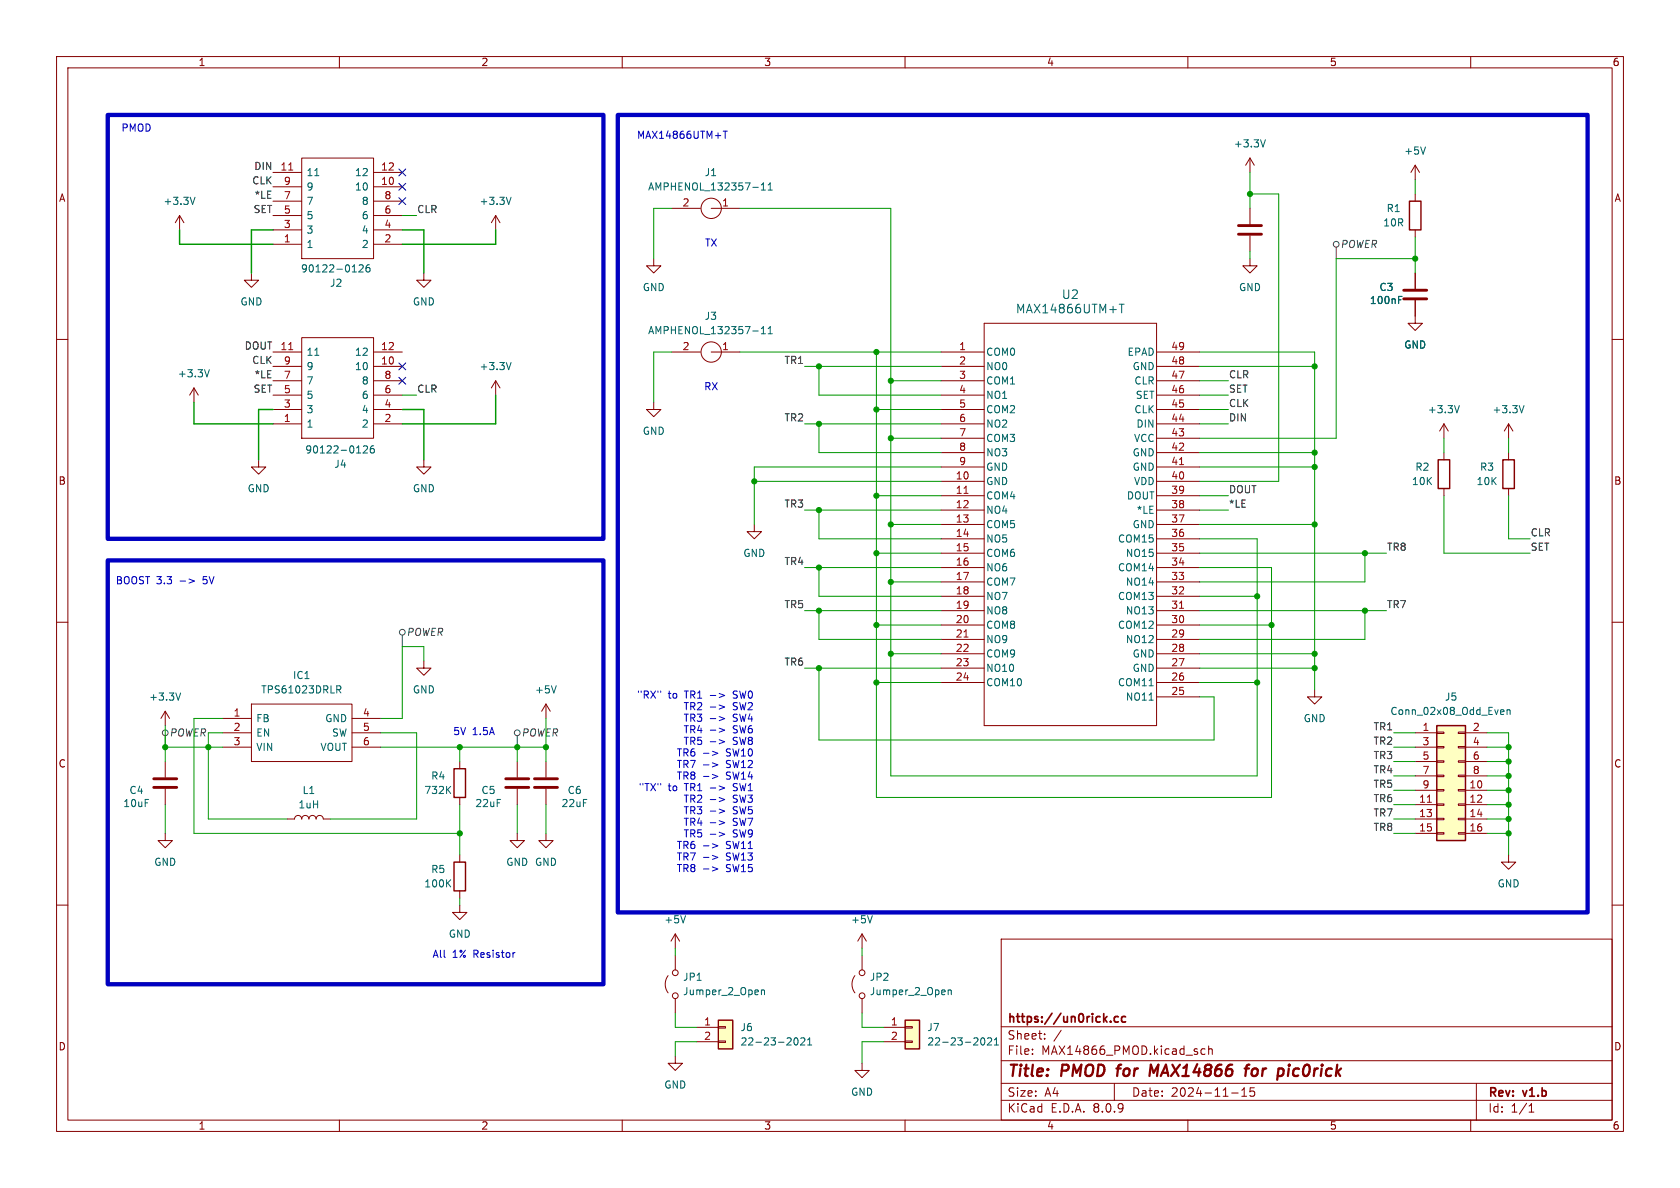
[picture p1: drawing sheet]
<svg xmlns="http://www.w3.org/2000/svg" width="297mm" height="210mm" viewBox="0 0 297 210" stroke-linecap="round" stroke-linejoin="round" font-family="sans-serif">
<g fill="none" stroke="#840000" stroke-width=".18">
<path d="M10 10h277v190h-277zM12 12h273v186h-273zM60 10v2M110 10v2M160 10v2M210 10v2M260 10v2M118.7 36.8h5.1M125.7 36.8h5.1M221 27.9v2.6M221 36.8v2.8M221 27.9l.7 1.3"/>
<path d="M221 27.9l-.8 1.3M115.6 45.7v1.3h1.2l-1.2 1.3-1.3-1.3h1.3M174 57.2h30.5v71.1h-30.5zM221 45.7v1.3h1.2l-1.2 1.3-1.3-1.3h1.3M221 41.7v2.8M250.2 53.1v4.1h1.3l-1.3 1.2-1.3-1.2h1.3M250.2 48.3v2.8M10 60h2M115.6 71.1v1.3h1.2l-1.2 1.3-1.3-1.3h1.3M166.4 62.2h7.6M166.4 64.8h7.6M166.4 67.3h7.6"/>
<path d="M166.4 69.9h7.6M166.4 77.5h7.6M166.4 74.9h7.6M166.4 72.4h7.6M204.5 62.2h7.6M204.5 64.8h7.6M204.5 67.3h7.6M204.5 69.9h7.6M204.5 77.5h7.6M204.5 74.9h7.6M204.5 72.4h7.6M255.3 74.9l.7 1.3"/>
<path d="M255.3 74.9v2.6M255.3 74.9l-.8 1.3M266.7 74.9l.8 1.3M266.7 74.9v2.6M266.7 74.9l-.8 1.3M285 60h2M133.3 92.7v1.3h1.3l-1.3 1.3-1.2-1.3h1.2M166.4 85.1h7.6M166.4 87.6h7.6M166.4 90.2h7.6M166.4 92.7h7.6M166.4 95.3h7.6"/>
<path d="M166.4 97.8h7.6M166.4 82.6h7.6M166.4 80h7.6M204.5 85.1h7.6M204.5 87.6h7.6M204.5 90.2h7.6M204.5 92.7h7.6M204.5 95.3h7.6M204.5 97.8h7.6M204.5 82.6h7.6M204.5 80h7.6M10 110h2"/>
<path d="M166.4 100.3h7.6M166.4 102.9h7.6M166.4 105.4h7.6M166.4 108h7.6M166.4 110.5h7.6M166.4 113h7.6M166.4 115.6h7.6M166.4 118.1h7.6M204.5 100.3h7.6M204.5 102.9h7.6M204.5 105.4h7.6M204.5 108h7.6"/>
<path d="M204.5 110.5h7.6M204.5 113h7.6M204.5 115.6h7.6M204.5 118.1h7.6M285 110h2M166.4 120.7h7.6M204.5 120.7h7.6M204.5 123.2h7.6M232.4 121.9v1.3h1.3l-1.3 1.3-1.3-1.3h1.3M10 160h2M151.1 172.5a2.54 2.54 0 0 0 0 3M152.4 168.9v2.6"/>
<path d="M152.4 176.5v2.6M177 166h108v32h-108zM285 160h2M60 198v2M110 198v2M152.4 188v1.2h1.3l-1.3 1.3-1.3-1.3h1.3M160 198v2M177 194.5h108M177 191.5h108M177 187.5h108M177 181.5h108M182.5 186.3v.1"/>
<path d="M182.5 185.5v.1M184.7 183.6v.1M184.7 182.8v.1M187.6 182.1l-1.3 2M197 191.5v3M210 198v2M213 185.5l-.4-.1-.3 .3v.4l.2 .2h.5M213.7 185.5l.2-.1 .3 .1 .1 .9M213.7 184.9v1.5M217.7 193.2h1.2M219.5 193.8h.9M219.5 192.7l.5-.4v1.5"/>
<path d="M221.7 192.3h-.7v.7l.2-.1h.5l.1 .3-.1 .5-.2 .1-.5-.1M260 198v2M261 191.5v6.5M270.3 196.6h.9M270.3 195.5l.4-.4v1.5"/>
<circle cx="125.7" cy="36.8" r="1.8"/>
<circle cx="152.4" cy="176" r=".51"/>
<circle cx="152.4" cy="172" r=".51"/>
</g>
<path d="M197.4 188.9h.7M197.7 188.5l-.2 1.7M204.8 188.2l-.9 1.4-.4-1.4-.3 2M220 188.9h.8M220.9 188.2l-.4 .1-.1 .2-.2 1.7M222 188.9a.62 .62 0 0 0-.7 .4v.7a.52 .52 0 0 0 .8 .1M227.8 188.9l-.1 1.3M227.9 188.2v.2M227.9 188.2l-.1 .1 .1 .1M227.9 188.2l.1 .1-.1 .1" fill="none" stroke="#840000" stroke-width=".4"/>
<path d="M197.7 179.8l-.4-.1-.3 .3v.4l.1 .2h.6M199 179.8l-.4-.1-.3 .3v.4l.1 .2h.6M196.3 180.5v.2" fill="none" stroke="#840000" stroke-width=".3"/>
<g fill="none" stroke="#006464" stroke-width=".18">
<path d="M134.6 33.6h.7M134.6 32.7l.4-.4v1.3M135.8 33.6h.7M135.8 32.7l.4-.4v1.3M223.7 24.7l-.4 1.3M197.9 53.8h.8M198.3 53.8v1.5M247.3 53h.4M247.3 52.4h.6M258 71.7l-.4 1.3M269.4 71.7l-.4 1.3M203.1 123.8h.8"/>
<path d="M167.6 175v.8M167.6 175.1l.2-.1 .3 .1 .1 .7"/>
</g>
<path d="M218.9 39.9h4.1M218.9 41.4h4.1M248.2 51.3h4M248.2 52.8h4" fill="none" stroke="#840000" stroke-width=".51"/>
<path d="M170.4 87.2h.7M208.5 82.1h.7M170.4 112.6h.7M208.5 107.5h.7" fill="none" stroke="#a90000" stroke-width=".18"/>
<path d="M160 180.3h2.6v5.1h-2.6z" fill="#ffffc2"/>
<g fill="none" stroke="#840000" stroke-width=".18">
<path d="M250.2 29.2v2.6M250.2 34.3v1.3M250.2 29.2l-.8 1.3M250.2 29.2l.8 1.3M250.2 40.6v1.3M118.7 62.2h5.1M125.7 62.2h5.1M255.3 80v1.3M255.3 86.4v1.2M266.7 80v1.3M266.7 86.4v1.2M156.2 181.6h3.8"/>
<path d="M156.2 184.2h3.8M160 184h1.3v.3h-1.3zM160 181.5h1.3v.2h-1.3z"/>
<circle cx="125.7" cy="62.2" r="1.8"/>
</g>
<path d="M249.2 35.6h2v5h-2zM254.3 81.3h2v5.1h-2zM265.7 81.3h2v5.1h-2zM160 180.3h2.6v5.1h-2.6z" fill="none" stroke="#840000" stroke-width=".25"/>
<path d="M252 26l-.4 1.2M134.6 59h.7M134.6 58.1l.4-.4v1.3M135.8 59h.7M135.8 58.1l.4-.4v1.3M173.6 183.5h.1a.68 .68 0 0 1 .4 .6 .68 .68 0 0 1-.4 .6 .84 .84 0 0 1-.1-1.2zM174.6 183.6l.5-.1 .2 .3-.8 .9h.8M175.8 184.7h.7M175.8 183.8l.4-.3v1.2" fill="none" stroke="#006464" stroke-width=".18"/>
<path d="M254 128.3h5.1v20.3h-5.1z" fill="#ffffc2"/>
<g fill="none" stroke="#840000" stroke-width=".18">
<path d="M81.3 134.6v1.3M91.4 134.6v2.8M91.4 139.4v2.8M250.2 129.5h3.8M250.2 139.7h3.8M250.2 132.1h3.8M250.2 134.6h3.8M250.2 137.2h3.8M254 139.6h1.3v.2h-1.3zM254 137h1.3v.3h-1.3zM254 134.5h1.3v.2h-1.3zM254 132h1.3v.2h-1.3z"/>
<path d="M254 129.4h1.3v.3h-1.3zM257.8 139.6h1.3v.2h-1.3zM257.8 137h1.3v.3h-1.3zM257.8 134.5h1.3v.2h-1.3zM257.8 132h1.3v.2h-1.3zM257.8 129.4h1.3v.3h-1.3zM259.1 129.5h3.8M259.1 139.7h3.8M259.1 132.1h3.8M259.1 134.6h3.8M259.1 137.2h3.8M81.3 141v1.2"/>
<path d="M91.4 147.3v1.3h1.3l-1.3 1.3-1.2-1.3h1.2M250.2 142.2h3.8M250.2 144.8h3.8M250.2 147.3h3.8M254 147.2h1.3v.2h-1.3zM254 144.7h1.3v.2h-1.3zM254 142.1h1.3v.3h-1.3zM257.8 147.2h1.3v.2h-1.3zM257.8 144.7h1.3v.2h-1.3zM257.8 142.1h1.3v.3h-1.3zM259.1 142.2h3.8M259.1 144.8h3.8"/>
<path d="M259.1 147.3h3.8M266.7 151.1v1.3h1.3l-1.3 1.3-1.3-1.3h1.3M81.3 160v1.3h1.2l-1.2 1.3-1.3-1.3h1.3"/>
</g>
<path d="M80.3 135.9h2v5.1h-2zM254 128.3h5.1v20.3h-5.1z" fill="none" stroke="#840000" stroke-width=".25"/>
<path d="M252.3 141.8h.8" fill="none" stroke="#a90000" stroke-width=".18"/>
<path d="M79.1 139.6l.6 .7M79.7 139l-.7 .7M265.5 125.5h.3l.1 .3-.6 .1M265.8 126.2l-.3 .1M266.4 125.6l.2-.1h.3l.1 .8M266.4 125.5v.8" fill="none" stroke="#006464" stroke-width=".18"/>
<path d="M89.4 137.7h4.1M89.4 139.2h4.1" fill="none" stroke="#840000" stroke-width=".51"/>
<path d="M127 180.3h2.5v5.1h-2.5z" fill="#ffffc2"/>
<g fill="none" stroke="#840000" stroke-width=".18">
<path d="M31.7 38.1l-.7 1.3M31.7 38.1v2.5M31.7 38.1l.8 1.3M48.3 33h5M48.3 30.5h5M48.3 38.1h5M48.3 35.6h5M53.3 27.9h12.7v17.8h-12.7zM66 33h5.1M66 30.5h5.1M66 38.1h5.1M66 35.6h5.1"/>
<path d="M87.6 38.1l.8 1.3M87.6 38.1v2.5M87.6 38.1l-.7 1.3M44.4 48.3v1.2h1.3l-1.3 1.3-1.2-1.3h1.2M48.3 43.2h5M48.3 40.6h5M53.3 59.7h12.7v17.8h-12.7zM66 43.2h5.1M66 40.6h5.1M74.9 48.3v1.2h-1.2l1.2 1.3 1.3-1.3h-1.3M250.2 48.3v2.8M250.2 53.1v2.8"/>
<path d="M34.3 68.6l-.8 1.3M34.3 68.6v2.5M34.3 68.6l.8 1.3M48.3 74.9h5M48.3 64.8h5M48.3 62.2h5M48.3 72.4h5M48.3 69.9h5M48.3 67.3h5M66 74.9h5.1M66 64.8h5.1M66 62.2h5.1"/>
<path d="M66 72.4h5.1M66 69.9h5.1M66 67.3h5.1M87.6 67.3v2.6M87.6 67.3l-.7 1.3M87.6 67.3l.8 1.3M45.7 81.3v1.3h1.3l-1.3 1.2-1.3-1.2h1.3M74.9 81.3v1.3h1.3l-1.3 1.2-1.2-1.2h1.2M74.9 116.8v1.3h1.3l-1.3 1.3-1.2-1.3h1.2M29.2 125.7v2.6M29.2 134.6v2.8M29.2 139.4v2.8"/>
<path d="M29.2 125.7l-.8 1.3M29.2 125.7l.8 1.3M39.4 127h5M39.4 129.5h5M39.4 132.1h5M44.4 124.5h17.8v10.1h-17.8zM62.2 127h5.1M62.2 129.5h5.1M62.2 132.1h5.1M96.5 124.5v2.5M96.5 134.6v2.8M96.5 139.4v2.8"/>
<path d="M96.5 124.5l-.7 1.2M96.5 124.5l.8 1.2M29.2 147.3v1.3h1.3l-1.3 1.3-1.3-1.3h1.3M50.8 144.8h1.3a.64 .64 0 0 1 .6-.7 .64 .64 0 0 1 .6 .7 .64 .64 0 0 1 .7-.7 .64 .64 0 0 1 .6 .7 .64 .64 0 0 1 .6-.7 .64 .64 0 0 1 .7 .7 .64 .64 0 0 1 .6-.7 .64 .64 0 0 1 .6 .7h1.3M81.3 151.1v1.3M81.3 157.5v1.3M96.5 147.3v1.3h-1.3l1.3 1.3 1.3-1.3h-1.3M118.1 172.5a2.54 2.54 0 0 0 0 3M119.4 165.1v2.5M119.4 168.9v2.6M119.4 176.5v2.6M119.4 165.1l-.8 1.3"/>
<path d="M119.4 165.1l.7 1.3M152.4 165.1l-.8 1.3M152.4 165.1v2.5M152.4 165.1l.8 1.3M119.4 186.7v1.3h1.2l-1.2 1.2-1.3-1.2h1.3M123.2 181.6h3.8M123.2 184.2h3.8M127 184h1.3v.3h-1.3zM127 181.5h1.3v.2h-1.3z"/>
<circle cx="119.4" cy="172" r=".51"/>
<circle cx="119.4" cy="176" r=".51"/>
</g>
<path d="M80.3 152.4h2v5.1h-2zM127 180.3h2.5v5.1h-2.5z" fill="none" stroke="#840000" stroke-width=".25"/>
<g fill="none" stroke="#006464" stroke-width=".18">
<path d="M34.5 34.9l-.5 1.2M55.7 31.1h.7M90.4 34.9l-.5 1.2M63.5 46.9l.5-.1 .2 .4-.8 .9h.8M65.3 46.8l-.4 .1a.86 .86 0 0 0 0 1.2l.5-.1v-.5l-.2-.2h-.3l-.2 .2M247.3 53h.4M247.3 52.4h.6M37 65.3l-.4 1.3M55.7 62.8h.7M64.2 78.9l.5-.1 .3 .4-.8 .9h.8M66.1 78.8l-.4 .1a.86 .86 0 0 0 0 1.2l.4-.1 .1-.5-.3-.2h-.2l-.2 .2M90.4 64.1l-.5 1.2"/>
<path d="M31.9 122.5l-.4 1.3M59.5 121.2h.5l.3 .3-.2 .3-.6 .1M59.8 121.9l.5 .6M98.3 121.2l-.4 1.3M79.1 156.1l.6 .7M79.7 155.5l-.7 .7M121.2 161.9l-.4 1.2M134.6 175v.8M134.6 175.1l.2-.1 .3 .1 .1 .7M154.2 161.9l-.4 1.2M140.5 183.6l.2-.1a.68 .68 0 0 1 .4 .6 .68 .68 0 0 1-.4 .6l-.2-.1-.1-.4zM141.6 183.6l.4-.1 .3 .3-.8 .9h.8"/>
<path d="M142.8 184.7h.7M142.8 183.8l.3-.3v1.2"/>
</g>
<path d="M27.2 137.7h4M27.2 139.2h4M94.5 137.7h4.1M94.5 139.2h4.1" fill="none" stroke="#840000" stroke-width=".51"/>
<path d="M51 30.1h.8M51 61.8h.8" fill="none" stroke="#a90000" stroke-width=".18"/>
<g fill="none" stroke="#484848" stroke-width=".18">
<path d="M236.2 43.7v2M71.1 112.3v2M29.2 130v2.1M91.4 130v2.1"/>
<circle cx="236.2" cy="43.2" r=".51"/>
<circle cx="71.1" cy="111.8" r=".51"/>
<circle cx="29.2" cy="129.5" r=".51"/>
<circle cx="91.4" cy="129.5" r=".51"/>
</g>
<g fill="none" stroke="#0000c2" stroke-width=".18">
<path d="M127.8 23.2h.8M128.2 23.2v1.3M31.8 102.7h1M33.4 102.4l1 .3-1 .4M116.8 122.2v.2M124.4 133.2h.9M124.4 135.2h.9M124.4 137.3h.9M125.6 122.9h.9M125.6 125h.9M125.6 127h.9M125.6 129.1h.9"/>
<path d="M125.6 131.1h.9M125.6 139.3h.9M125.9 132.8l1 .4-1 .3M125.9 134.8l1 .4-1 .4M125.9 136.9l1 .4-1 .3M127.1 122.6l1 .3-1 .4M127.1 124.6l1 .4-1 .3M127.1 126.7l1 .3-1 .4M127.1 128.7l1 .4-1 .3M127.1 130.8l1 .3-1 .4M127.1 138.9l1 .4-1 .4M124.4 149.5h.9"/>
<path d="M124.4 151.6h.9M124.4 153.6h.9M125.6 141.3h.9M125.6 143.4h.9M125.6 145.4h.9M125.6 147.5h.9M125.9 149.2l1 .3-1 .4M125.9 151.2l1 .4-1 .3M125.9 153.2l1 .4-1 .4M127.1 141l1 .3-1 .4M127.1 143l1 .4-1 .4M127.1 145.1l1 .3-1 .4"/>
<path d="M127.1 147.1l1 .4-1 .3M91 168.4l-.2 .1"/>
</g>
<path d="M19 20.3h87.7v75h-87.7zM109.2 20.3h171.5v141h-171.5zM19 99.1h87.7v74.9h-87.7z" fill="none" stroke="#0000c2" stroke-width=".76"/>
<path d="M31.7 40.6v2.6h16.6M48.3 40.6h-3.9v7.7M71.1 40.6h3.8v7.7M87.6 40.6v2.6h-16.5M34.3 71.1v3.8h14M48.3 72.4h-2.6v8.9M71.1 72.4h3.8v8.9M87.6 69.9v5h-16.5" fill="none" stroke="#009600" stroke-width=".25"/>
<g fill="none" stroke="#009600" stroke-width=".18">
<path d="M71.1 38.1h2.6M118.7 36.8h-3.1v8.9M130.8 36.8h26.7v100.4h64.7v-41.9h-10.1M221 34.3h5.1v50.8h-14M221 30.5v6.3M250.2 31.8v2.5M221 44.5v1.2M250.2 45.7h-14v31.8h-24.1M250.2 41.9v6.4M71.1 69.9h2.6M118.7 62.2h-3.1v8.9M130.8 62.2h35.6"/>
<path d="M142.2 74.9h24.2M142.2 64.8h24.2M144.8 64.8v5.1h21.6M144.8 74.9v5.1h21.6M154.9 62.2v78.8h69.9v-40.7h-12.7M154.9 72.4h11.5M157.5 77.5h8.9M157.5 67.3h8.9M212.1 62.2h20.3v59.7M212.1 69.9h5.1M212.1 74.9h5.1M212.1 64.8h20.3"/>
<path d="M212.1 72.4h5.1M212.1 67.3h5.1M255.3 77.5v2.5M266.7 77.5v2.5M133.3 85.1h33.1M142.2 90.2h24.2M144.8 90.2v5.1h21.6M154.9 87.6h11.5M154.9 97.8h11.5M157.5 92.7h8.9M166.4 82.6h-33.1v10.1M212.1 80h20.3"/>
<path d="M212.1 87.6h5.1M212.1 90.2h5.1M212.1 82.6h20.3M212.1 92.7h20.3M212.1 97.8h33M241.3 97.8v5.1h-29.2M255.3 87.6v10.2h15.2M266.7 87.6v7.7h3.8M74.9 116.8v-2.5h-3.8v12.7h-3.8M142.2 108h24.2M142.2 118.1h24.2M142.2 100.3h24.2"/>
<path d="M144.8 100.3v5.1h21.6M144.8 108v5h21.6M144.8 118.1v12.7h69.8v-7.6h-2.5M154.9 110.5h11.5M157.5 115.6h8.9M157.5 102.9h8.9M212.1 108h33M212.1 118.1h20.3M212.1 110.5h12.7M212.1 115.6h20.3M212.1 105.4h10.1M241.3 108v5h-29.2"/>
<path d="M29.2 132.1h10.2M29.2 128.3v6.3M39.4 129.5h-2.6v15.3h14M39.4 127h-5.1v20.3h47M67.3 129.5h6.4v15.3h-15.3M67.3 132.1h29.2M81.3 132.1v2.5M91.4 132.1v2.5M96.5 127v7.6M154.9 120.7h11.5M212.1 120.7h10.1M246.4 132.1h3.8"/>
<path d="M246.4 129.5h3.8M246.4 139.7h3.8M246.4 134.6h3.8M246.4 137.2h3.8M262.9 132.1h3.8M262.9 129.5h3.8v21.6M262.9 139.7h3.8M262.9 134.6h3.8M262.9 137.2h3.8M29.2 142.2v5.1M81.3 142.2v8.9M81.3 158.8v1.2"/>
<path d="M91.4 142.2v5.1M96.5 142.2v5.1M246.4 144.8h3.8M246.4 147.3h3.8M246.4 142.2h3.8M262.9 144.8h3.8M262.9 147.3h3.8M262.9 142.2h3.8M119.4 167.6v1.3M119.4 179.1v2.5h3.8M152.4 167.6v1.3M152.4 179.1v2.5h3.8"/>
<path d="M123.2 184.2h-3.8v2.5M156.2 184.2h-3.8v3.8"/>
</g>
<path d="M70.5 32.4l1.2 1.2M70.5 35l1.2 1.2M70.5 29.9l1.2 1.2M71.7 32.4l-1.2 1.2M71.7 35l-1.2 1.2M71.7 29.9l-1.2 1.2M70.5 66.7l1.2 1.2M70.5 64.2l1.2 1.2M71.7 66.7l-1.2 1.2M71.7 64.2l-1.2 1.2" fill="none" stroke="#000084" stroke-width=".18"/>
<g fill="#009600" stroke="#009600" stroke-width=".18">
<circle cx="266.7" cy="139.7" r=".46"/>
<circle cx="266.7" cy="142.2" r=".46"/>
<circle cx="266.7" cy="137.2" r=".46"/>
<circle cx="266.7" cy="134.6" r=".46"/>
<circle cx="266.7" cy="147.3" r=".46"/>
<circle cx="266.7" cy="144.8" r=".46"/>
<circle cx="266.7" cy="132.1" r=".46"/>
<circle cx="154.9" cy="110.5" r=".46"/>
<circle cx="144.8" cy="108" r=".46"/>
<circle cx="157.5" cy="102.9" r=".46"/>
<circle cx="144.8" cy="100.3" r=".46"/>
<circle cx="154.9" cy="97.8" r=".46"/>
<circle cx="154.9" cy="120.7" r=".46"/>
<circle cx="250.2" cy="45.7" r=".46"/>
<circle cx="232.4" cy="64.8" r=".46"/>
<circle cx="221" cy="34.3" r=".46"/>
<circle cx="232.4" cy="118.1" r=".46"/>
<circle cx="222.2" cy="120.7" r=".46"/>
<circle cx="157.5" cy="115.6" r=".46"/>
<circle cx="232.4" cy="80" r=".46"/>
<circle cx="232.4" cy="82.6" r=".46"/>
<circle cx="232.4" cy="92.7" r=".46"/>
<circle cx="241.3" cy="108" r=".46"/>
<circle cx="232.4" cy="115.6" r=".46"/>
<circle cx="222.2" cy="105.4" r=".46"/>
<circle cx="241.3" cy="97.8" r=".46"/>
<circle cx="224.8" cy="110.5" r=".46"/>
<circle cx="157.5" cy="67.3" r=".46"/>
<circle cx="154.9" cy="72.4" r=".46"/>
<circle cx="154.9" cy="62.2" r=".46"/>
<circle cx="157.5" cy="77.5" r=".46"/>
<circle cx="144.8" cy="90.2" r=".46"/>
<circle cx="157.5" cy="92.7" r=".46"/>
<circle cx="154.9" cy="87.6" r=".46"/>
<circle cx="144.8" cy="118.1" r=".46"/>
<circle cx="144.8" cy="64.8" r=".46"/>
<circle cx="133.3" cy="85.1" r=".46"/>
<circle cx="144.8" cy="74.9" r=".46"/>
<circle cx="96.5" cy="132.1" r=".46"/>
<circle cx="81.3" cy="132.1" r=".46"/>
<circle cx="81.3" cy="147.3" r=".46"/>
<circle cx="91.4" cy="132.1" r=".46"/>
<circle cx="29.2" cy="132.1" r=".46"/>
<circle cx="36.8" cy="132.1" r=".46"/>
</g>
<g font-size="2.8" fill="#840000">
<text x="178" y="190.9">Title:</text>
<text x="187.7" y="190.9">PMOD</text>
<text x="198.4" y="190.9">for</text>
<text x="204.9" y="190.9">MAX14866</text>
<text x="222.6" y="190.9">for</text>
<text x="229.1" y="190.9">pic0rick</text>
</g>
<g font-size="2.1" fill="#006464">
<text x="187.6" y="53.1">U2</text>
<text x="179.5" y="55.6">MAX14866UTM+T</text>
</g>
<g font-size="2.1" fill="#840000">
<text x="178" y="184">Sheet:</text>
<text x="178" y="181.2">https://un0rick.cc</text>
<text x="178" y="186.7">File:</text>
<text x="184.1" y="186.7">MAX14866_PMOD.kicad_sch</text>
<text x="178" y="196.9">KiCad</text>
<text x="178" y="194.1">Size:</text>
<text x="184.7" y="194.1">A4</text>
<text x="185.7" y="196.9">E.D.A.</text>
<text x="193.3" y="196.9">8.0.9</text>
<text x="200" y="194.1">Date:</text>
<text x="207" y="194.1">2024-11-15</text>
<text x="263" y="194.3">Rev:</text>
<text x="263" y="196.9">Id:</text>
<text x="267.1" y="196.9">1/1</text>
<text x="269.4" y="194.3">v1.b</text>
</g>
<g font-size="1.8" fill="#840000">
<text x="35" y="11.9">1</text>
<text x="85" y="11.9">2</text>
<text x="135" y="11.9">3</text>
<text x="185" y="11.9">4</text>
<text x="235" y="11.9">5</text>
<text x="285" y="11.9">6</text>
<text x="10.3" y="35.9">A</text>
<text x="285.3" y="35.9">A</text>
<text x="10.3" y="85.9">B</text>
<text x="285.3" y="85.9">B</text>
<text x="10.3" y="135.9">C</text>
<text x="285.3" y="135.9">C</text>
<text x="10.3" y="185.9">D</text>
<text x="285.3" y="185.9">D</text>
<text x="35" y="199.9">1</text>
<text x="85" y="199.9">2</text>
<text x="135" y="199.9">3</text>
<text x="185" y="199.9">4</text>
<text x="235" y="199.9">5</text>
<text x="285" y="199.9">6</text>
</g>
<g font-size="1.8" fill="#0000c2">
<text x="21.4" y="23.5">PMOD</text>
<text x="112.5" y="24.7">MAX14866UTM+T</text>
<text x="124.5" y="43.8">TX</text>
<text x="124.4" y="69.2">RX</text>
<text x="20.4" y="103.5">BOOST 3.3</text>
<text x="36.2" y="103.5">5V</text>
<text x="112.5" y="123.7">&quot;RX&quot;</text>
<text x="118.1" y="123.7">to</text>
<text x="120.7" y="125.8">TR2</text>
<text x="121.2" y="123.7">TR1</text>
<text x="129.7" y="125.8">SW2</text>
<text x="130.1" y="123.7">SW0</text>
<text x="80" y="130.2">5V</text>
<text x="83.5" y="130.2">1.5A</text>
<text x="120.7" y="127.8">TR3</text>
<text x="120.7" y="129.8">TR4</text>
<text x="120.7" y="131.9">TR5</text>
<text x="129.7" y="127.8">SW4</text>
<text x="129.7" y="129.8">SW6</text>
<text x="129.7" y="131.9">SW8</text>
<text x="119.5" y="133.9">TR6</text>
<text x="119.5" y="136">TR7</text>
<text x="128.5" y="133.9">SW10</text>
<text x="128.5" y="136">SW12</text>
<text x="112.8" y="140.1">&quot;TX&quot;</text>
<text x="118.1" y="140.1">to</text>
<text x="119.5" y="138">TR8</text>
<text x="120.7" y="142.1">TR2</text>
<text x="121.2" y="140.1">TR1</text>
<text x="128.5" y="138">SW14</text>
<text x="129.7" y="142.1">SW3</text>
<text x="130.1" y="140.1">SW1</text>
<text x="120.7" y="144.2">TR3</text>
<text x="120.7" y="146.2">TR4</text>
<text x="120.7" y="148.2">TR5</text>
<text x="129.7" y="144.2">SW5</text>
<text x="129.7" y="146.2">SW7</text>
<text x="129.7" y="148.2">SW9</text>
<text x="119.5" y="150.3">TR6</text>
<text x="119.5" y="152.3">TR7</text>
<text x="119.5" y="154.4">TR8</text>
<text x="128.5" y="150.3">SW11</text>
<text x="128.5" y="152.3">SW13</text>
<text x="128.5" y="154.4">SW15</text>
<text x="76.4" y="169.5">All</text>
<text x="80" y="169.5">1%</text>
<text x="83.8" y="169.5">Resistor</text>
</g>
<g font-size="1.8" fill="#006464">
<text x="218" y="26.3">+3.3V</text>
<text x="248.2" y="27.5">+5V</text>
<text x="54.1" y="31.3">11</text>
<text x="54.1" y="33.9">9</text>
<text x="62.7" y="33.9">10</text>
<text x="62.7" y="31.3">12</text>
<text x="114.5" y="33.9">AMPHENOL_132357-11</text>
<text x="124.5" y="31.3">J1</text>
<text x="28.8" y="36.4">+3.3V</text>
<text x="54.1" y="41.5">3</text>
<text x="54.1" y="39">5</text>
<text x="54.1" y="36.4">7</text>
<text x="63.9" y="41.5">4</text>
<text x="63.9" y="39">6</text>
<text x="63.9" y="36.4">8</text>
<text x="84.7" y="36.4">+3.3V</text>
<text x="244.4" y="40.2">10R</text>
<text x="245" y="37.7">R1</text>
<text x="54.1" y="44">1</text>
<text x="63.9" y="44">2</text>
<text x="53.1" y="48.4">90122-0126</text>
<text x="58.2" y="50.9">J2</text>
<text x="113.5" y="51.7">GND</text>
<text x="218.9" y="51.7">GND</text>
<text x="242.1" y="53.9">100nF</text>
<text x="243.8" y="51.6">C3</text>
<text x="42.4" y="54.2">GND</text>
<text x="72.9" y="54.2">GND</text>
<text x="114.5" y="59.3">AMPHENOL_132357-11</text>
<text x="124.5" y="56.7">J3</text>
<text x="54.1" y="63.1">11</text>
<text x="54.1" y="65.6">9</text>
<text x="62.7" y="65.6">10</text>
<text x="62.7" y="63.1">12</text>
<text x="84.7" y="65.6">+3.3V</text>
<text x="174.2" y="63.1">COM0</text>
<text x="174.2" y="65.6">NO0</text>
<text x="199.2" y="63.1">EPAD</text>
<text x="200.1" y="65.6">GND</text>
<text x="248.2" y="61.8">GND</text>
<text x="31.3" y="66.9">+3.3V</text>
<text x="54.1" y="70.7">5</text>
<text x="54.1" y="68.2">7</text>
<text x="63.9" y="70.7">6</text>
<text x="63.9" y="68.2">8</text>
<text x="174.2" y="68.2">COM1</text>
<text x="174.2" y="70.7">NO1</text>
<text x="200.4" y="68.2">CLR</text>
<text x="200.7" y="70.7">SET</text>
<text x="54.1" y="75.8">1</text>
<text x="54.1" y="73.3">3</text>
<text x="63.9" y="75.8">2</text>
<text x="63.9" y="73.3">4</text>
<text x="113.5" y="77.1">GND</text>
<text x="174.2" y="73.3">COM2</text>
<text x="174.2" y="75.8">NO2</text>
<text x="200.4" y="73.3">CLK</text>
<text x="200.8" y="75.8">DIN</text>
<text x="252.3" y="73.3">+3.3V</text>
<text x="263.8" y="73.3">+3.3V</text>
<text x="53.9" y="80.4">90122-0126</text>
<text x="59" y="82.9">J4</text>
<text x="174.2" y="78.3">COM3</text>
<text x="174.2" y="80.9">NO3</text>
<text x="174.2" y="83.4">GND</text>
<text x="200.1" y="83.4">GND</text>
<text x="200.1" y="80.9">GND</text>
<text x="200.4" y="78.3">VCC</text>
<text x="250.1" y="83.4">R2</text>
<text x="261.5" y="83.4">R3</text>
<text x="43.7" y="87.2">GND</text>
<text x="72.9" y="87.2">GND</text>
<text x="174.2" y="86">GND</text>
<text x="174.2" y="88.5">COM4</text>
<text x="199.1" y="88.5">DOUT</text>
<text x="200.4" y="86">VDD</text>
<text x="249.5" y="86">10K</text>
<text x="260.9" y="86">10K</text>
<text x="174.2" y="91">NO4</text>
<text x="174.2" y="93.6">COM5</text>
<text x="200.1" y="93.6">GND</text>
<text x="200.9" y="91">*LE</text>
<text x="131.3" y="98.7">GND</text>
<text x="174.2" y="96.1">NO5</text>
<text x="174.2" y="98.7">COM6</text>
<text x="174.2" y="101.2">NO6</text>
<text x="197.5" y="101.2">COM14</text>
<text x="197.5" y="96.1">COM15</text>
<text x="198.9" y="98.7">NO15</text>
<text x="174.2" y="103.7">COM7</text>
<text x="174.2" y="106.3">NO7</text>
<text x="197.5" y="106.3">COM13</text>
<text x="198.9" y="103.7">NO14</text>
<text x="174.2" y="108.8">NO8</text>
<text x="174.2" y="111.4">COM8</text>
<text x="174.2" y="113.9">NO9</text>
<text x="197.5" y="111.4">COM12</text>
<text x="198.9" y="113.9">NO12</text>
<text x="198.9" y="108.8">NO13</text>
<text x="174.2" y="116.4">COM9</text>
<text x="174.2" y="119">NO10</text>
<text x="200.1" y="119">GND</text>
<text x="200.1" y="116.4">GND</text>
<text x="26.3" y="124.1">+3.3V</text>
<text x="46.1" y="122.8">TPS61023DRLR</text>
<text x="51.7" y="120.2">IC1</text>
<text x="72.9" y="122.8">GND</text>
<text x="94.5" y="122.8">+5V</text>
<text x="174.2" y="121.5">COM10</text>
<text x="197.5" y="121.5">COM11</text>
<text x="198.9" y="124.1">NO11</text>
<text x="255.3" y="124.1">J5</text>
<text x="45.2" y="127.9">FB</text>
<text x="45.2" y="130.4">EN</text>
<text x="57.4" y="127.9">GND</text>
<text x="58.6" y="130.4">SW</text>
<text x="230.4" y="127.9">GND</text>
<text x="245.7" y="126.6">Conn_02x08_Odd_Even</text>
<text x="45.2" y="132.9">VIN</text>
<text x="56.5" y="132.9">VOUT</text>
<text x="21.7" y="142.9">10uF</text>
<text x="22.8" y="140.6">C4</text>
<text x="52.7" y="143.1">1uH</text>
<text x="53.4" y="140.6">L1</text>
<text x="74.9" y="140.6">732K</text>
<text x="76.1" y="138">R4</text>
<text x="83.9" y="142.9">22uF</text>
<text x="85" y="140.6">C5</text>
<text x="99.2" y="142.9">22uF</text>
<text x="100.3" y="140.6">C6</text>
<text x="27.2" y="153.3">GND</text>
<text x="76.1" y="154.5">R5</text>
<text x="89.4" y="153.3">GND GND</text>
<text x="74.9" y="157.1">100K</text>
<text x="264.7" y="157.1">GND</text>
<text x="79.2" y="166">GND</text>
<text x="117.3" y="163.4">+5V</text>
<text x="150.4" y="163.4">+5V</text>
<text x="120.7" y="173.6">JP1</text>
<text x="153.7" y="173.6">JP2</text>
<text x="120.7" y="176.1">Jumper_2_Open</text>
<text x="153.7" y="176.1">Jumper_2_Open</text>
<text x="130.8" y="182.5">J6</text>
<text x="130.8" y="185">22-23-2021</text>
<text x="163.8" y="182.5">J7</text>
<text x="163.8" y="185">22-23-2021</text>
<text x="117.3" y="192.6">GND</text>
<text x="150.4" y="193.9">GND</text>
</g>
<g font-size="1.8" fill="#0f0f0f">
<text x="44.5" y="32.7">CLK</text>
<text x="44.9" y="30.1">DIN</text>
<text x="44.9" y="35.2">*LE</text>
<text x="44.7" y="37.8">SET</text>
<text x="73.7" y="37.8">CLR</text>
<text x="43.2" y="61.9">DOUT</text>
<text x="44.5" y="64.4">CLK</text>
<text x="138.6" y="64.4">TR1</text>
<text x="44.7" y="69.5">SET</text>
<text x="44.9" y="67">*LE</text>
<text x="73.7" y="69.5">CLR</text>
<text x="217.2" y="67">CLR</text>
<text x="217.2" y="69.5">SET</text>
<text x="138.6" y="74.6">TR2</text>
<text x="217.2" y="72">CLK</text>
<text x="217.2" y="74.6">DIN</text>
<text x="138.6" y="89.8">TR3</text>
<text x="217.2" y="87.3">DOUT</text>
<text x="217.2" y="89.8">*LE</text>
<text x="270.5" y="94.9">CLR</text>
<text x="138.6" y="100">TR4</text>
<text x="245.1" y="97.4">TR8</text>
<text x="270.5" y="97.4">SET</text>
<text x="138.6" y="107.6">TR5</text>
<text x="245.1" y="107.6">TR7</text>
<text x="138.6" y="117.8">TR6</text>
<text x="242.7" y="129.2">TR1</text>
<text x="242.7" y="131.7">TR2</text>
<text x="242.7" y="136.8">TR4</text>
<text x="242.7" y="134.3">TR3</text>
<text x="242.7" y="141.9">TR6</text>
<text x="242.7" y="139.4">TR5</text>
<text x="242.7" y="147">TR8</text>
<text x="242.7" y="144.4">TR7</text>
</g>
<g font-size="1.8" fill="#a90000">
<text x="49.5" y="30.2">11</text>
<text x="50.1" y="35.3">7</text>
<text x="50.1" y="32.8">9</text>
<text x="67.3" y="32.8">10</text>
<text x="67.3" y="30.2">12</text>
<text x="67.9" y="35.3">8</text>
<text x="50.1" y="40.4">3</text>
<text x="50.1" y="37.8">5</text>
<text x="67.9" y="40.4">4</text>
<text x="67.9" y="37.8">6</text>
<text x="120.6" y="36.6">2</text>
<text x="127.6" y="36.6">1</text>
<text x="50.1" y="42.9">1</text>
<text x="67.9" y="42.9">2</text>
<text x="49.5" y="62">11</text>
<text x="50.1" y="64.5">9</text>
<text x="67.3" y="64.5">10</text>
<text x="67.3" y="62">12</text>
<text x="120.6" y="62">2</text>
<text x="127.6" y="62">1</text>
<text x="169.5" y="62">1</text>
<text x="169.5" y="64.5">2</text>
<text x="207" y="64.5">48</text>
<text x="207" y="62">49</text>
<text x="50.1" y="69.6">5</text>
<text x="50.1" y="67.1">7</text>
<text x="67.9" y="69.6">6</text>
<text x="67.9" y="67.1">8</text>
<text x="169.5" y="67.1">3</text>
<text x="169.5" y="69.6">4</text>
<text x="207" y="69.6">46</text>
<text x="207" y="67.1">47</text>
<text x="50.1" y="74.7">1</text>
<text x="50.1" y="72.1">3</text>
<text x="67.9" y="74.7">2</text>
<text x="67.9" y="72.1">4</text>
<text x="169.5" y="72.1">5</text>
<text x="169.5" y="74.7">6</text>
<text x="169.5" y="77.2">7</text>
<text x="207" y="77.2">43</text>
<text x="207" y="74.7">44</text>
<text x="207" y="72.1">45</text>
<text x="169.5" y="79.8">8</text>
<text x="169.5" y="82.3">9</text>
<text x="207" y="82.3">41</text>
<text x="207" y="79.8">42</text>
<text x="168.9" y="84.8">10</text>
<text x="168.9" y="87.4">11</text>
<text x="168.9" y="89.9">12</text>
<text x="207" y="89.9">38</text>
<text x="207" y="87.4">39</text>
<text x="207" y="84.8">40</text>
<text x="168.9" y="92.5">13</text>
<text x="168.9" y="95">14</text>
<text x="207" y="95">36</text>
<text x="207" y="92.5">37</text>
<text x="168.9" y="97.5">15</text>
<text x="168.9" y="100.1">16</text>
<text x="207" y="100.1">34</text>
<text x="207" y="97.5">35</text>
<text x="168.9" y="102.6">17</text>
<text x="168.9" y="105.2">18</text>
<text x="168.9" y="107.7">19</text>
<text x="207" y="107.7">31</text>
<text x="207" y="105.2">32</text>
<text x="207" y="102.6">33</text>
<text x="168.9" y="110.2">20</text>
<text x="168.9" y="112.8">21</text>
<text x="207" y="112.8">29</text>
<text x="207" y="110.2">30</text>
<text x="168.9" y="115.3">22</text>
<text x="168.9" y="117.9">23</text>
<text x="207" y="117.9">27</text>
<text x="207" y="115.3">28</text>
<text x="168.9" y="120.4">24</text>
<text x="207" y="122.9">25</text>
<text x="207" y="120.4">26</text>
<text x="41.2" y="126.7">1</text>
<text x="41.2" y="129.3">2</text>
<text x="41.2" y="131.8">3</text>
<text x="64.1" y="126.7">4</text>
<text x="64.1" y="129.3">5</text>
<text x="64.1" y="131.8">6</text>
<text x="251.4" y="129.3">1</text>
<text x="251.4" y="131.8">3</text>
<text x="260.3" y="129.3">2</text>
<text x="260.3" y="131.8">4</text>
<text x="251.4" y="134.4">5</text>
<text x="251.4" y="136.9">7</text>
<text x="260.3" y="134.4">6</text>
<text x="260.3" y="136.9">8</text>
<text x="250.8" y="142">11</text>
<text x="251.4" y="139.4">9</text>
<text x="259.7" y="139.4">10</text>
<text x="259.7" y="142">12</text>
<text x="250.8" y="144.5">13</text>
<text x="250.8" y="147.1">15</text>
<text x="259.7" y="144.5">14</text>
<text x="259.7" y="147.1">16</text>
<text x="124.4" y="181.4">1</text>
<text x="124.4" y="183.9">2</text>
<text x="157.4" y="181.4">1</text>
<text x="157.4" y="183.9">2</text>
</g>
<g font-size="1.8" fill="#484848">
<text x="236.9" y="44">POWER</text>
<text x="71.8" y="112.6">POWER</text>
<text x="29.9" y="130.4">POWER</text>
<text x="92.1" y="130.4">POWER</text>
</g>
</svg>
